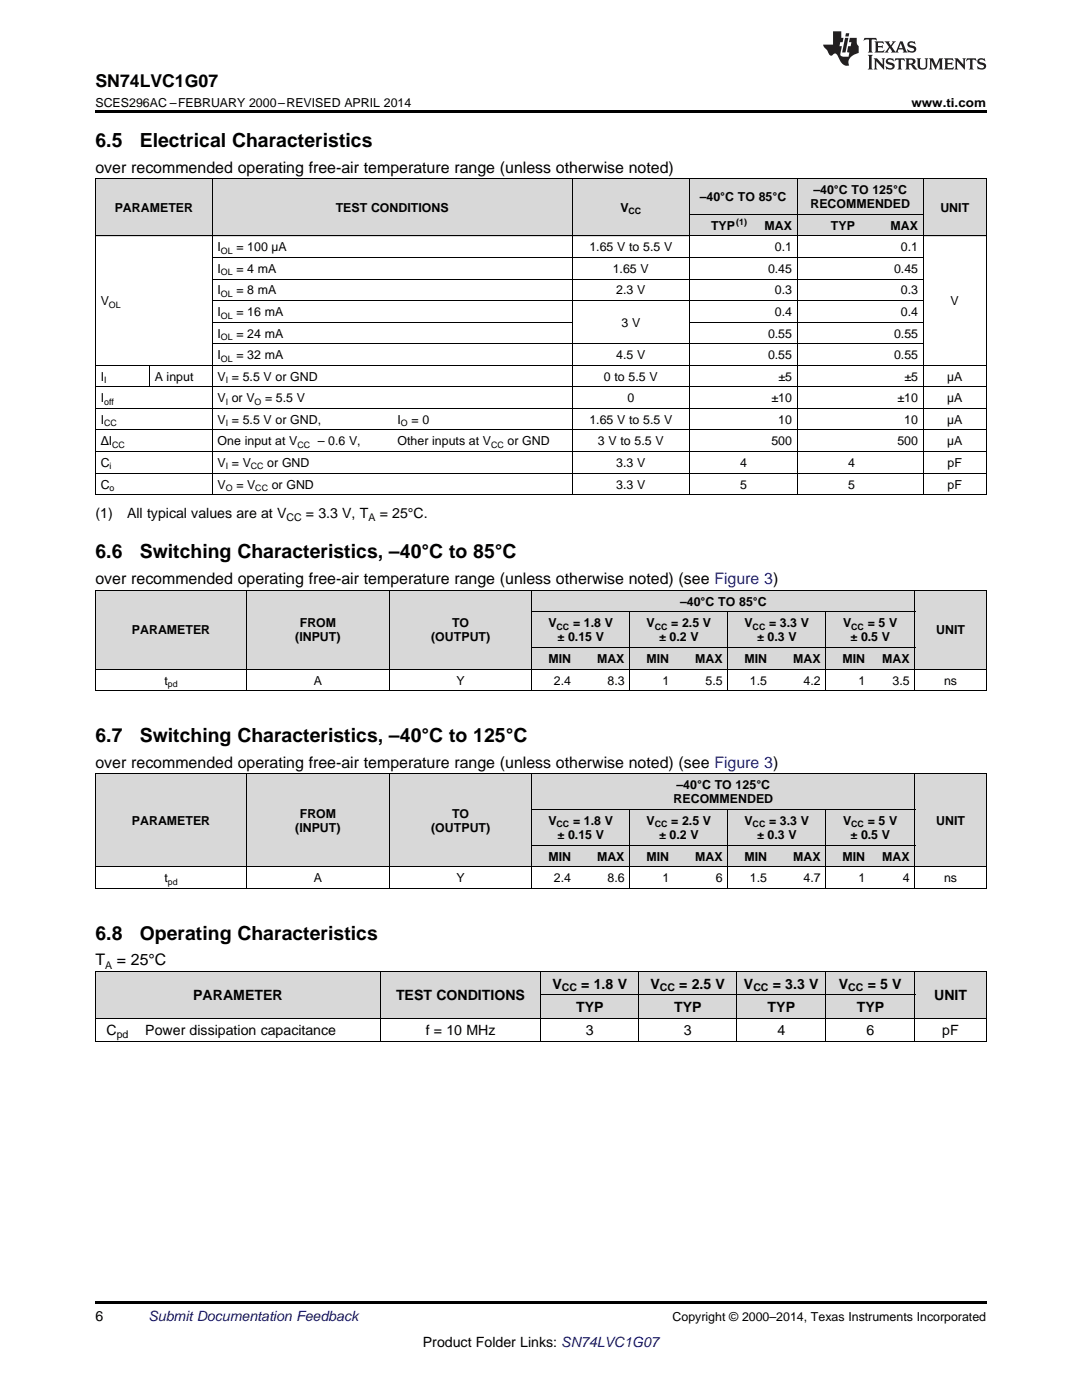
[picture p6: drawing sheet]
<svg xmlns="http://www.w3.org/2000/svg" width="216mm" height="279mm" viewBox="0 0 216 279" stroke-linecap="round" stroke-linejoin="round" font-family="sans-serif">
<g fill="#d8d8d8">
<path d="M19 193.9h8.9v9.3h-8.9z"/>
<path d="M27.9 193.9h48v9.3h-48z"/>
<path d="M75.9 193.9h32v9.3h-32z"/>
<path d="M107.9 198.6h19.6v4.6h-19.6z"/>
<path d="M127.5 198.6h19.5v4.6h-19.5z"/>
<path d="M147 198.6h17.8v4.6h-17.8z"/>
<path d="M164.8 198.6h17.8v4.6h-17.8z"/>
<path d="M182.6 193.9h14.2v9.3h-14.2z"/>
<path d="M107.9 193.9h19.6v4.7h-19.6z"/>
<path d="M127.5 193.9h19.5v4.7h-19.5z"/>
<path d="M147 193.9h17.8v4.7h-17.8z"/>
<path d="M164.8 193.9h17.8v4.7h-17.8z"/>
<path d="M19 154.5h30.2v18.5h-30.2z"/>
<path d="M49.2 154.5h28.5v18.5h-28.5z"/>
<path d="M77.7 154.5h28.5v18.5h-28.5z"/>
<path d="M106.2 168.7h8.8v4.3h-8.8z"/>
<path d="M115 168.7h10.7v4.3h-10.7z"/>
<path d="M125.7 168.7h8.9v4.3h-8.9z"/>
<path d="M134.6 168.7h10.7v4.3h-10.7z"/>
<path d="M145.3 168.7h8.9v4.3h-8.9z"/>
<path d="M154.2 168.7h10.6v4.3h-10.6z"/>
<path d="M164.8 168.7h8.9v4.3h-8.9z"/>
<path d="M173.7 168.7h8.9v4.3h-8.9z"/>
<path d="M182.6 154.5h14.2v18.5h-14.2z"/>
<path d="M106.2 161.6h8.8v7.1h-8.8z"/>
<path d="M115 161.6h10.7v7.1h-10.7z"/>
<path d="M125.7 161.6h8.9v7.1h-8.9z"/>
<path d="M134.6 161.6h10.7v7.1h-10.7z"/>
<path d="M145.3 161.6h8.9v7.1h-8.9z"/>
<path d="M154.2 161.6h10.6v7.1h-10.6z"/>
<path d="M164.8 161.6h8.9v7.1h-8.9z"/>
<path d="M173.7 161.6h8.9v7.1h-8.9z"/>
<path d="M106.2 154.5h8.8v7.1h-8.8z"/>
<path d="M115 154.5h10.7v7.1h-10.7z"/>
<path d="M125.7 154.5h8.9v7.1h-8.9z"/>
<path d="M134.6 154.5h10.7v7.1h-10.7z"/>
<path d="M145.3 154.5h8.9v7.1h-8.9z"/>
<path d="M154.2 154.5h10.6v7.1h-10.6z"/>
<path d="M164.8 154.5h8.9v7.1h-8.9z"/>
<path d="M173.7 154.5h8.9v7.1h-8.9z"/>
<path d="M19 117.9h30.2v15.7h-30.2z"/>
<path d="M49.2 117.9h28.5v15.7h-28.5z"/>
<path d="M77.7 117.9h28.5v15.7h-28.5z"/>
<path d="M106.2 129.3h8.8v4.3h-8.8z"/>
<path d="M115 129.3h10.7v4.3h-10.7z"/>
<path d="M125.7 129.3h8.9v4.3h-8.9z"/>
<path d="M134.6 129.3h10.7v4.3h-10.7z"/>
<path d="M145.3 129.3h8.9v4.3h-8.9z"/>
<path d="M154.2 129.3h10.6v4.3h-10.6z"/>
<path d="M164.8 129.3h8.9v4.3h-8.9z"/>
<path d="M173.7 129.3h8.9v4.3h-8.9z"/>
<path d="M182.6 117.9h14.2v15.7h-14.2z"/>
<path d="M106.2 122.2h8.8v7.1h-8.8z"/>
<path d="M115 122.2h10.7v7.1h-10.7z"/>
<path d="M125.7 122.2h8.9v7.1h-8.9z"/>
<path d="M134.6 122.2h10.7v7.1h-10.7z"/>
<path d="M145.3 122.2h8.9v7.1h-8.9z"/>
<path d="M154.2 122.2h10.6v7.1h-10.6z"/>
<path d="M164.8 122.2h8.9v7.1h-8.9z"/>
<path d="M173.7 122.2h8.9v7.1h-8.9z"/>
<path d="M106.2 117.9h8.8v4.3h-8.8z"/>
<path d="M115 117.9h10.7v4.3h-10.7z"/>
<path d="M125.7 117.9h8.9v4.3h-8.9z"/>
<path d="M134.6 117.9h10.7v4.3h-10.7z"/>
<path d="M145.3 117.9h8.9v4.3h-8.9z"/>
<path d="M154.2 117.9h10.6v4.3h-10.6z"/>
<path d="M164.8 117.9h8.9v4.3h-8.9z"/>
<path d="M173.7 117.9h8.9v4.3h-8.9z"/>
<path d="M19 35.7h10.8v11.4h-10.8z"/>
<path d="M29.8 35.7h12.6v11.4h-12.6z"/>
<path d="M42.4 35.7h35.9v11.4h-35.9z"/>
<path d="M78.3 35.7h35.9v11.4h-35.9z"/>
<path d="M114.2 35.7h23.3v11.4h-23.3z"/>
<path d="M137.5 42.8h12.6v4.3h-12.6z"/>
<path d="M150.1 42.8h9v4.3h-9z"/>
<path d="M159.1 42.8h12.6v4.3h-12.6z"/>
<path d="M171.7 42.8h12.6v4.3h-12.6z"/>
<path d="M184.3 35.7h12.5v11.4h-12.5z"/>
<path d="M137.5 35.7h12.6v7.1h-12.6z"/>
<path d="M150.1 35.7h9v7.1h-9z"/>
<path d="M159.1 35.7h12.6v7.1h-12.6z"/>
<path d="M171.7 35.7h12.6v7.1h-12.6z"/>
</g>
<g fill="#000">
<path d="M19 22h177.8v.5h-177.8zM19 98.7l.2 .1zM42.3 98.7l.1 .1zM78.2 98.7l.1 .1zM114.1 98.7l.1 .1zM137.4 98.7l.1 .1zM150 98.7l.1 .1zM159 98.7l.1 .1zM171.6 98.7l.1 .1zM184.1 98.7l.2 .1zM196.7 98.7l.1 .1zM19 137.9h.2z"/>
<path d="M77.6 137.9h.1zM106 137.9h.2zM114.9 137.9h.1zM125.6 137.9h.1zM134.5 137.9h.1zM145.2 137.9h.1zM154.1 137.9h.1zM164.7 137.9h.1zM173.6 137.9h.1zM182.5 137.9h.1zM196.7 137.9h.1zM19 259.7h177.8v.5h-177.8z"/>
</g>
<g fill="none" stroke="#000" stroke-width=".2">
<path d="M19 35.6h177.8M19.1 35.7v63.1M42.3 35.7v63.1M114.2 35.7v63.1M137.5 35.7v63.1M159 35.7v63.1M184.2 35.7v63.1M196.8 35.7v63.1M19 47.1h177.8M42.4 60h141.9M42.4 55.7h141.9M42.4 51.4h141.9"/>
<path d="M137.5 42.8h46.7M19 77.2h177.8M19 72.9h177.8M29.8 72.9v4.4M42.4 68.6h141.9M42.4 64.3h71.8M137.5 64.3h46.8M19 98.7h177.8M19 94.4h177.8M19 90.1h177.8M19 85.8h177.8M19 81.5h177.8"/>
<path d="M19 117.8h177.8v20.1M19.1 117.8v20.1M49.2 117.8v20.1M77.7 117.8v20.1M106.1 117.8v20.1M182.5 117.8v20.1M19 137.8h177.8M19 133.5h177.8M106.2 129.2h76.4M106.2 122.1h76.4M125.7 122.1v15.8M145.2 122.1v15.8"/>
<path d="M164.8 122.1v15.8M19 154.4h177.8M19.1 154.5v22.8M49.2 154.5v22.8M77.7 154.5v22.8M106.1 154.5v22.8M182.5 154.5v22.8M196.8 154.5v22.8M19 177.3h177.8M19 173h177.8M106.2 168.7h76.4M106.2 161.6h76.4"/>
<path d="M125.7 161.6v15.7M145.2 161.6v15.7M164.8 161.6v15.7M19 193.9h177.8M19.1 193.9v14M75.9 193.9v14M107.9 193.9v14M107.9 198.5h74.7M127.4 193.9v14M147 193.9v14M164.8 193.9v14M182.5 193.9v14"/>
<path d="M196.8 193.9v14M19 207.8h177.8M19 203.2h177.8"/>
</g>
<g fill="#231f20">
<path d="M172.5 7.6l-.1 .5 .4-.2h.6v.1v2.1l-.2 .4h.9l-.2-.4v-2.1l.1-.1h.5l.5 .2-.2-.5zM174.5 8.3l.2 .3v1.5l-.2 .4h1.8l.2-.6a1.04 1.04 0 0 1-1.3 .2v-.7h.6l.3 .2v-.6l-.3 .2h-.6v-.6l.8-.1 .4 .3-.2-.5zM176.5 8.3l.9 1.1-.9 1.1h.8l-.2-.2 .4-.7 .5 .7-.2 .2h1.5l-.2-.2 .2-.4h.9l.1 .4-.2 .2h1l-.3-.3-.7-1.9h-.5l-.9 2-.8-1 .9-1h-.8l.1 .3-.4 .5-.3-.6 .1-.2zM179.7 8.6l.4 1h-.7zM181.3 8.4a.63 .63 0 0 0-.2 .7 .63 .63 0 0 0 .6 .4l.6 .2 .1 .2a.75 .75 0 0 1-.7 .4 .75 .75 0 0 1-.6-.5l.1 .7 .1-.1a1.11 1.11 0 0 0 1.5-.6 1.13 1.13 0 0 0-1.2-.8l-.1-.4a1.04 1.04 0 0 1 1.2 .2l-.2-.5-.2 .1-.4-.2zM173.2 10.9l.2 .4v2.2l-.2 .4h1l-.3-.4v-2.2l.3-.4zM174.3 11.6l.3 .4v1.5l-.3 .4h.8l-.2-.4v-1.3l1.5 1.7v-1.9l.2-.4h-.7l.2 .4v.9l-1.1-1.3zM177 11.8a.62 .62 0 0 0-.2 .7 .62 .62 0 0 0 .6 .4l.6 .1 .1 .3a.76 .76 0 0 1-.7 .3 .76 .76 0 0 1-.7-.4l.2 .7 .1-.1a1.11 1.11 0 0 0 1.5-.6 1.13 1.13 0 0 0-1.2-.8l-.1-.4a1.04 1.04 0 0 1 1.2 .2l-.2-.6-.2 .1-.5-.1zM178.7 11.6l-.2 .6a.61 .61 0 0 1 .8-.3v1.6l-.2 .4h.9l-.2-.4v-1.6a.63 .63 0 0 1 .7 .3l-.1-.6zM180.6 11.6l.3 .4v1.5l-.3 .4h1l-.2-.2-.1-.8 .6 .2a.76 .76 0 0 0 1.2 .7l-1-1a.58 .58 0 0 0 .6-.5 .58 .58 0 0 0-.5-.6zM181.4 11.9h.1a.45 .45 0 0 1 .5 .1 .45 .45 0 0 1 .1 .5l-.8 .2zM182.9 11.6l.2 .2a2.17 2.17 0 0 0 .3 1.9 .99 .99 0 0 0 1.6-.6v-1.1l.2-.4h-.7l.2 .2a1.92 1.92 0 0 1-.2 1.8 .6 .6 0 0 1-.9-.5v-1.1l.2-.4zM185.4 11.6l.2 .4v1.5l-.2 .4h.7l-.2-.4v-1.4l.8 1.8 .8-1.8v1.4l-.2 .4h.9l-.2-.4v-1.5l.2-.4h-.8l-.6 1.5-.6-1.5zM188.4 11.6l.2 .4v1.5l-.2 .4h1.8l.1-.6a1.04 1.04 0 0 1-1.2 .1v-.6h.5l.4 .2v-.6l-.4 .2h-.5v-.7h.8l.3 .3-.1-.6zM190.5 11.6l.2 .4v1.5l-.2 .4h.7l-.2-.4v-1.3l1.5 1.7v-1.9l.2-.4h-.7l.2 .4v.9l-1.1-1.3zM192.9 11.6l-.1 .6a.61 .61 0 0 1 .7-.3l.1 1.6-.3 .4h1l-.3-.4 .1-1.6a.63 .63 0 0 1 .7 .3l-.1-.6zM195.2 11.8a.62 .62 0 0 0-.2 .7 .62 .62 0 0 0 .6 .4l.6 .1 .1 .3a.76 .76 0 0 1-.7 .3 .76 .76 0 0 1-.6-.4l.1 .7 .1-.1a1.11 1.11 0 0 0 1.6-.6 1.13 1.13 0 0 0-1.3-.8l-.1-.4a1.04 1.04 0 0 1 1.2 .2l-.1-.6-.2 .1-.5-.1z"/>
<path d="M166.2 6.3v2.6h-1.9v.4l.8 .9a.91 .91 0 0 0 1 .8 .56 .56 0 0 1 .5-.3 .56 .56 0 0 1 .5 .3l.4 .8a1.53 1.53 0 0 0 1.9 1.2 1.54 1.54 0 0 1 1-2.1l.9-.3v-1.4a1.52 1.52 0 0 1-.4-1.6h-1.3l-.2 .8h.5l-.2 .8h-.5l-.1 1v.2l.4 .1-.2 .8a1.93 1.93 0 0 1-1.6-.3l.3-1.8h-.5l.2-.8h.4l.2-.8h-.4v-1.3zM168.6 7.6l-.6 2.9h.7l.6-2.9zM168.8 6.6l-.1 .7h.6l.2-.7z"/>
</g>
<g font-size="3.9">
<text x="19" y="29.3">6.5</text>
<text x="27.9" y="29.3">Electrical Characteristics</text>
<text x="19" y="111.4">6.6</text>
<text x="27.9" y="111.4">Switching Characteristics, –40°C to 85°C</text>
<text x="19" y="148.1">6.7</text>
<text x="27.9" y="148.1">Switching Characteristics, –40°C to 125°C</text>
<text x="19" y="187.5">6.8</text>
<text x="27.9" y="187.5">Operating Characteristics</text>
</g>
<text font-size="3.5" x="19" y="17.3">SN74LVC1G07</text>
<g font-size="3.2">
<text x="19" y="34.4">over recommended operating free-air temperature range (unless otherwise noted)</text>
<text x="19" y="116.6">over recommended operating free-air temperature range (unless otherwise noted) (see Figure 3)</text>
<text x="19" y="153.2">over recommended operating free-air temperature range (unless otherwise noted) (see Figure 3)</text>
<text x="19" y="192.7">T</text>
<text x="23.3" y="192.7">= 25°C</text>
</g>
<g font-size="2.8">
<text x="19" y="103.4">(1)</text>
<text x="25.4" y="103.4">All typical values are at V</text>
<text x="61" y="103.4">= 3.3 V, T</text>
<text x="75.8" y="103.4">= 25°C.</text>
<text x="110.2" y="197.3">V</text>
<text x="116" y="197.3">= 1.8 V</text>
<text x="129.8" y="197.3">V</text>
<text x="135.5" y="197.3">= 2.5 V</text>
<text x="148.4" y="197.3">V</text>
<text x="154.2" y="197.3">= 3.3 V</text>
<text x="167.4" y="197.3">V</text>
<text x="173.1" y="197.3">= 5 V</text>
<text x="38.6" y="199.6">PARAMETER</text>
<text x="79" y="199.6">TEST CONDITIONS</text>
<text x="115" y="202">TYP</text>
<text x="134.5" y="202">TYP</text>
<text x="153.2" y="202">TYP</text>
<text x="171" y="202">TYP</text>
<text x="186.4" y="199.6">UNIT</text>
<text x="21.3" y="206.6">C</text>
<text x="29" y="206.6">Power dissipation capacitance</text>
<text x="84.9" y="206.6">f = 10 MHz</text>
<text x="116.9" y="206.6">3</text>
<text x="136.5" y="206.6">3</text>
<text x="155.1" y="206.6">4</text>
<text x="172.9" y="206.6">6</text>
<text x="188" y="206.6">pF</text>
<text x="19" y="263.6">6</text>
<text x="84.4" y="268.9">Product Folder Links: SN74LVC1G07</text>
</g>
<text font-size="2.8" fill="#0000c8" x="29.6" y="263.6">Submit Documentation Feedback</text>
<g font-size="2.5">
<text x="19" y="21.4">SCES296AC –FEBRUARY 2000–REVISED APRIL 2014</text>
<text x="181.9" y="21.4">www.ti.com</text>
<text x="139.6" y="40.1">–40°C TO</text>
<text x="151.4" y="40.1">85°C</text>
<text x="161.7" y="41.6">RECOMMENDED</text>
<text x="162.3" y="38.7">–40°C TO 125°C</text>
<text x="22.9" y="42.3">PARAMETER</text>
<text x="67" y="42.3">TEST CONDITIONS</text>
<text x="123.8" y="42.3">V</text>
<text x="141.9" y="45.9">TYP</text>
<text x="152.6" y="45.9">MAX</text>
<text x="165.8" y="45.9">TYP</text>
<text x="177.7" y="45.9">MAX</text>
<text x="187.6" y="42.3">UNIT</text>
<text x="43.4" y="50.2">I</text>
<text x="47.2" y="50.2">= 100 µA</text>
<text x="117.6" y="50.2">1.65 V to 5.5 V</text>
<text x="154.6" y="50.2">0.1</text>
<text x="179.8" y="50.2">0.1</text>
<text x="43.4" y="54.5">I</text>
<text x="43.4" y="58.8">I</text>
<text x="47.2" y="54.5">= 4 mA</text>
<text x="47.2" y="58.8">= 8 mA</text>
<text x="122.3" y="54.5">1.65 V</text>
<text x="123" y="58.8">2.3 V</text>
<text x="153.2" y="54.5">0.45</text>
<text x="154.6" y="58.8">0.3</text>
<text x="178.4" y="54.5">0.45</text>
<text x="179.8" y="58.8">0.3</text>
<text x="20.1" y="60.9">V</text>
<text x="43.4" y="63.1">I</text>
<text x="47.2" y="63.1">= 16 mA</text>
<text x="124" y="65.2">3 V</text>
<text x="154.6" y="63.1">0.4</text>
<text x="179.8" y="63.1">0.4</text>
<text x="189.7" y="60.9">V</text>
<text x="43.4" y="67.4">I</text>
<text x="43.4" y="71.7">I</text>
<text x="47.2" y="67.4">= 24 mA</text>
<text x="47.2" y="71.7">= 32 mA</text>
<text x="123" y="71.7">4.5 V</text>
<text x="153.2" y="67.4">0.55</text>
<text x="153.2" y="71.7">0.55</text>
<text x="178.4" y="67.4">0.55</text>
<text x="178.4" y="71.7">0.55</text>
<text x="20.1" y="76">I</text>
<text x="30.9" y="76">A input</text>
<text x="43.4" y="76">V = 5.5 V or GND</text>
<text x="120.5" y="76">0 to 5.5 V</text>
<text x="155.3" y="76">±5</text>
<text x="180.5" y="76">±5</text>
<text x="189" y="76">µA</text>
<text x="20.1" y="80.3">I</text>
<text x="43.4" y="80.3">V or V</text>
<text x="52.9" y="80.3">= 5.5 V</text>
<text x="125.2" y="80.3">0</text>
<text x="154" y="80.3">±10</text>
<text x="179.1" y="80.3">±10</text>
<text x="189" y="80.3">µA</text>
<text x="20.1" y="84.6">I</text>
<text x="20.1" y="88.9">ΔI</text>
<text x="43.4" y="84.6">V = 5.5 V or GND,</text>
<text x="43.4" y="88.9">One input at V</text>
<text x="63.4" y="88.9">– 0.6 V,</text>
<text x="79.3" y="84.6">I</text>
<text x="79.3" y="88.9">Other inputs at V</text>
<text x="82.1" y="84.6">= 0</text>
<text x="101.3" y="88.9">or GND</text>
<text x="117.6" y="84.6">1.65 V to 5.5 V</text>
<text x="119.3" y="88.9">3 V to 5.5 V</text>
<text x="153.9" y="88.9">500</text>
<text x="155.3" y="84.6">10</text>
<text x="179.1" y="88.9">500</text>
<text x="180.4" y="84.6">10</text>
<text x="189" y="84.6">µA</text>
<text x="189" y="88.9">µA</text>
<text x="20.1" y="93.2">C</text>
<text x="43.4" y="93.2">V = V</text>
<text x="53.3" y="93.2">or GND</text>
<text x="123" y="93.2">3.3 V</text>
<text x="147.7" y="93.2">4</text>
<text x="169.2" y="93.2">4</text>
<text x="189.1" y="93.2">pF</text>
<text x="20.1" y="97.5">C</text>
<text x="43.4" y="97.5">V</text>
<text x="47.2" y="97.5">= V</text>
<text x="54.2" y="97.5">or GND</text>
<text x="123" y="97.5">3.3 V</text>
<text x="147.7" y="97.5">5</text>
<text x="169.2" y="97.5">5</text>
<text x="189.1" y="97.5">pF</text>
<text x="59.8" y="125.2">FROM</text>
<text x="90.2" y="125.2">TO</text>
<text x="109.4" y="125.2">V</text>
<text x="114.3" y="125.2">=</text>
<text x="116.5" y="125.2">1.8 V</text>
<text x="129" y="125.2">V</text>
<text x="133.9" y="125.2">=</text>
<text x="135.7" y="120.9">–40°C TO 85°C</text>
<text x="136.1" y="125.2">2.5 V</text>
<text x="148.6" y="125.2">V</text>
<text x="153.5" y="125.2">=</text>
<text x="155.6" y="125.2">3.3 V</text>
<text x="168.2" y="125.2">V</text>
<text x="173.1" y="125.2">= 5 V</text>
<text x="26.3" y="126.6">PARAMETER</text>
<text x="58.9" y="128">(INPUT)</text>
<text x="86" y="128">(OUTPUT)</text>
<text x="111.3" y="128">± 0.15 V</text>
<text x="131.5" y="128">± 0.2 V</text>
<text x="151.1" y="128">± 0.3 V</text>
<text x="169.7" y="128">± 0.5 V</text>
<text x="186.8" y="126.6">UNIT</text>
<text x="32.8" y="136.6">t</text>
<text x="62.6" y="136.6">A</text>
<text x="91.1" y="136.6">Y</text>
<text x="109.4" y="132.3">MIN</text>
<text x="110.5" y="136.6">2.4</text>
<text x="119.1" y="132.3">MAX</text>
<text x="121.2" y="136.6">8.3</text>
<text x="129" y="132.3">MIN</text>
<text x="132.2" y="136.6">1</text>
<text x="138.7" y="132.3">MAX</text>
<text x="140.8" y="136.6">5.5</text>
<text x="148.6" y="132.3">MIN</text>
<text x="149.6" y="136.6">1.5</text>
<text x="158.3" y="132.3">MAX</text>
<text x="160.3" y="136.6">4.2</text>
<text x="168.1" y="132.3">MIN</text>
<text x="171.3" y="136.6">1</text>
<text x="176" y="132.3">MAX</text>
<text x="178.1" y="136.6">3.5</text>
<text x="188.4" y="136.6">ns</text>
<text x="134.4" y="160.3">RECOMMENDED</text>
<text x="135" y="157.5">–40°C TO 125°C</text>
<text x="26.3" y="164.6">PARAMETER</text>
<text x="58.9" y="166.1">(INPUT)</text>
<text x="59.8" y="163.2">FROM</text>
<text x="86" y="166.1">(OUTPUT)</text>
<text x="90.2" y="163.2">TO</text>
<text x="109.4" y="164.6">V</text>
<text x="111.3" y="167.5">± 0.15 V</text>
<text x="114.3" y="164.6">=</text>
<text x="116.5" y="164.6">1.8 V</text>
<text x="129" y="164.6">V</text>
<text x="131.5" y="167.5">± 0.2 V</text>
<text x="133.9" y="164.6">=</text>
<text x="136.1" y="164.6">2.5 V</text>
<text x="148.6" y="164.6">V</text>
<text x="151.1" y="167.5">± 0.3 V</text>
<text x="153.5" y="164.6">=</text>
<text x="155.6" y="164.6">3.3 V</text>
<text x="168.2" y="164.6">V</text>
<text x="169.7" y="167.5">± 0.5 V</text>
<text x="173.1" y="164.6">= 5 V</text>
<text x="186.8" y="164.6">UNIT</text>
<text x="109.4" y="171.8">MIN</text>
<text x="119.1" y="171.8">MAX</text>
<text x="129" y="171.8">MIN</text>
<text x="138.7" y="171.8">MAX</text>
<text x="148.6" y="171.8">MIN</text>
<text x="158.3" y="171.8">MAX</text>
<text x="168.1" y="171.8">MIN</text>
<text x="176" y="171.8">MAX</text>
<text x="32.8" y="176.1">t</text>
<text x="62.6" y="176.1">A</text>
<text x="91.1" y="176.1">Y</text>
<text x="110.5" y="176.1">2.4</text>
<text x="121.2" y="176.1">8.6</text>
<text x="132.2" y="176.1">1</text>
<text x="142.8" y="176.1">6</text>
<text x="149.6" y="176.1">1.5</text>
<text x="160.3" y="176.1">4.7</text>
<text x="171.3" y="176.1">1</text>
<text x="180.2" y="176.1">4</text>
<text x="188.4" y="176.1">ns</text>
<text x="134.2" y="263.6">Copyright © 2000–2014, Texas Instruments Incorporated</text>
</g>
<g font-size="2.1">
<text x="57.1" y="103.9">CC</text>
<text x="73.5" y="103.9">A</text>
<text x="21" y="193.3">A</text>
<text x="112.1" y="197.9">CC</text>
<text x="131.7" y="197.9">CC</text>
<text x="150.3" y="197.9">CC</text>
<text x="169.3" y="197.9">CC</text>
<text x="23.3" y="207.2">pd</text>
</g>
<g font-size="1.8">
<text x="125.4" y="42.8">CC</text>
<text x="146.9" y="44.9">(1)</text>
<text x="44.1" y="50.7">OL</text>
<text x="44.1" y="55">OL</text>
<text x="44.1" y="59.3">OL</text>
<text x="21.7" y="61.4">OL</text>
<text x="44.1" y="63.6">OL</text>
<text x="44.1" y="67.9">OL</text>
<text x="20.8" y="76.5">I</text>
<text x="44.1" y="72.2">OL</text>
<text x="45" y="76.5">I</text>
<text x="20.8" y="80.8">off</text>
<text x="45" y="80.8">I</text>
<text x="50.8" y="80.8">O</text>
<text x="20.8" y="85.1">CC</text>
<text x="22.4" y="89.4">CC</text>
<text x="45" y="85.1">I</text>
<text x="59.4" y="89.4">CC</text>
<text x="80" y="85.1">O</text>
<text x="98" y="89.4">CC</text>
<text x="21.9" y="93.7">i</text>
<text x="45" y="93.7">I</text>
<text x="50.1" y="93.7">CC</text>
<text x="21.9" y="98">o</text>
<text x="45" y="98">O</text>
<text x="50.9" y="98">CC</text>
<text x="111.1" y="125.7">CC</text>
<text x="130.6" y="125.7">CC</text>
<text x="150.2" y="125.7">CC</text>
<text x="169.9" y="125.7">CC</text>
<text x="33.5" y="137.1">pd</text>
<text x="111.1" y="165.1">CC</text>
<text x="130.6" y="165.1">CC</text>
<text x="150.2" y="165.1">CC</text>
<text x="169.9" y="165.1">CC</text>
<text x="33.5" y="176.6">pd</text>
</g>
</svg>
